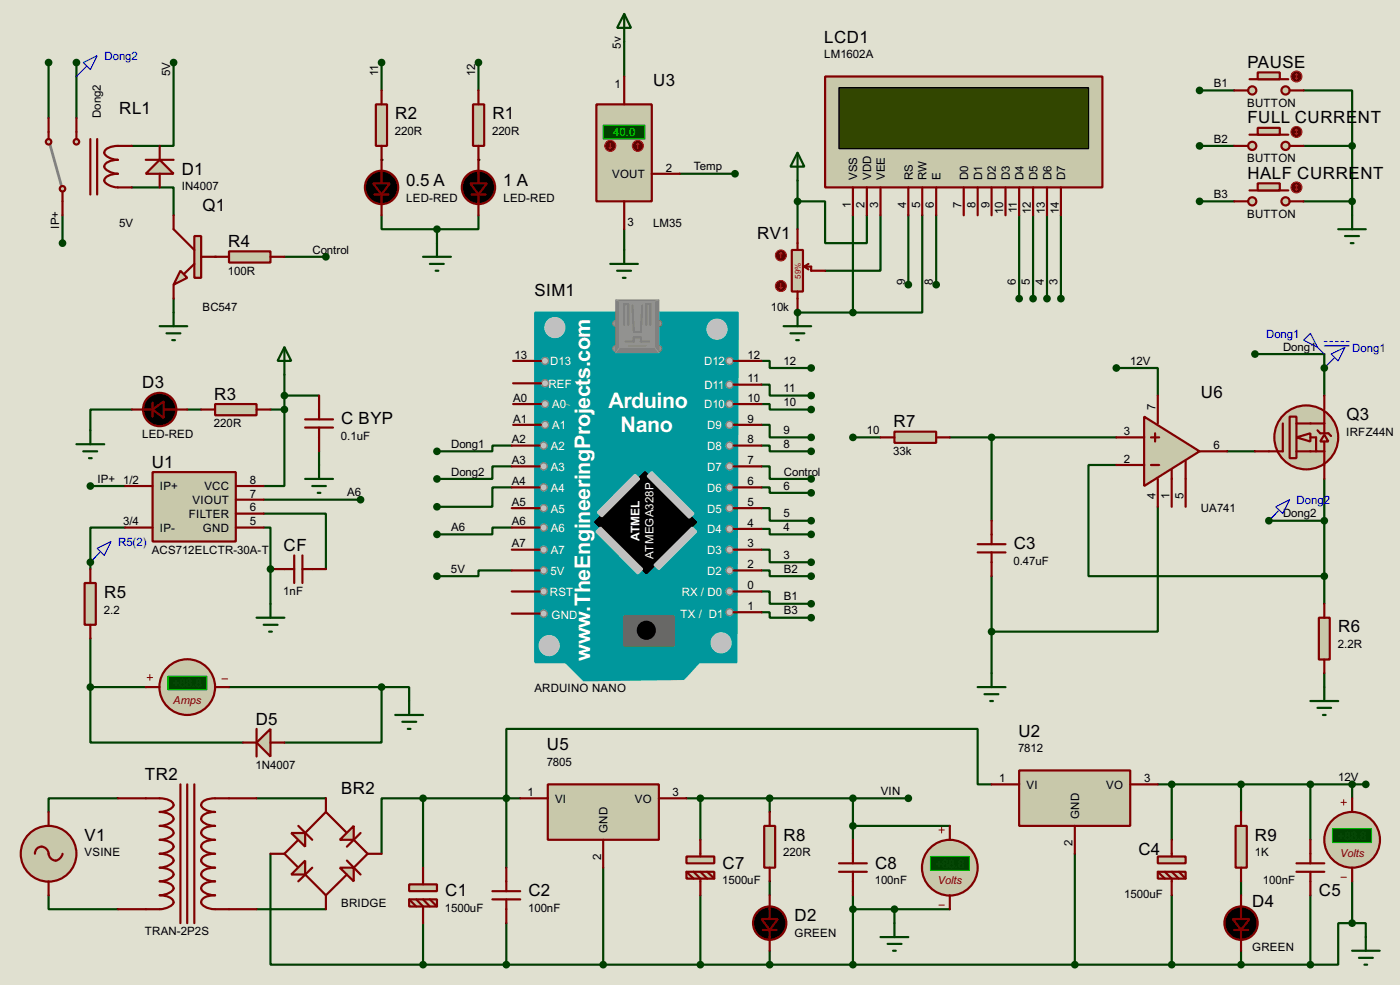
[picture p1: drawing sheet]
<svg xmlns="http://www.w3.org/2000/svg" width="256mm" height="180mm" viewBox="0 0 256 180" stroke-linecap="round" stroke-linejoin="round" font-family="sans-serif">
<path d="M0 0h256.5v180.3h-256.5z" fill="#e0e0d0"/>
<path d="M69.9 11.5v5.1" fill="none" stroke="#004000" stroke-width=".4"/>
<circle cx="69.9" cy="29.3" r=".2" fill="#004000"/>
<path d="M87.7 11.5v5.1" fill="none" stroke="#004000" stroke-width=".4"/>
<circle cx="87.7" cy="29.3" r=".2" fill="#004000"/>
<path d="M69.9 39.4v2.6h10.2M87.7 39.4v2.6h-7.6M191.8 39.4v15.3M194.4 39.4v15.3M219.8 36.9h6.3M219.8 26.7h6.3M238.8 36.9h8.9v2.5M80.1 42v2.5M21.6 146.1h-12.7v2.5M47 146.1h12.7M8.9 163.9v2.5h12.7M47 166.4h12.7" fill="none" stroke="#004000" stroke-width=".4"/>
<circle cx="39.4" cy="47" r=".2" fill="#004000"/>
<path d="M8.9 11.5v10.1M14 11.5v10.1M31.8 11.5v15.2h-7.6M24.2 34.3h7.6v5.1M31.8 54.7v2.5M52.1 47h7.6M156.3 80.1h5M232.5 95.3h10.1M242.6 123.2v2.6" fill="none" stroke="#004000" stroke-width=".4"/>
<circle cx="232.5" cy="95.3" r=".2" fill="#004000"/>
<path d="M219.8 16.6h6.3M238.8 16.6h8.9v10.1M11.5 39.4v5.1M238.8 26.7h8.9M247.7 26.7v10.2" fill="none" stroke="#004000" stroke-width=".4"/>
<circle cx="16.6" cy="102.9" r=".2" fill="#004000"/>
<path d="M22.9 96.6h-6.3v6.3" fill="none" stroke="#004000" stroke-width=".4"/>
<circle cx="16.6" cy="102.9" r=".2" fill="#004000"/>
<path d="M114.4 7.7v6.3M124.5 31.8h10.2M114.4 42v3.8M48.3 94h11.4v10.2M48.3 96.6h1.3v7.6M93.8 81.6h-3.6v1h-10.1M16.6 102.9v1.3M93.8 104.4h-6.1v1.1h-7.6" fill="none" stroke="#004000" stroke-width=".4"/>
<circle cx="49.6" cy="104.2" r=".2" fill="#004000"/>
<g fill="none" stroke="#004000" stroke-width=".4">
<path d="M52.1 68.6v3.8h6.4M139.5 70.4h1.5v2h7.6M139.5 74h1.5v1h7.6M139.5 77.8h1.5v2.3h7.6M139.5 66.1h1.5v1.3h7.6M204.5 67.4h7.6v5M229.9 64.8h12.7M16.6 89h6.3M48.3 91.5h17.8M58.5 82.6v2.5M93.8 96.6h-3.6v1.2h-10.1M93.8 85.4h-3.6v2.3h-10.1"/>
<path d="M93.8 89.2h-3.6v3.6h-10.1M139.5 81.6h1.5v1h7.6M139.5 85.4h1.5v2.3h7.6M139.5 89.2h1.5v1h7.6M139.5 93h1.5v2.3h7.6M139.5 96.8h1.5v1h7.6M174 80.1h30.5M181.7 80.1v15.2M204.5 85.1h-5.1v20.4h43.2M212.1 92.8v22.8h-30.4M224.8 82.6h5.1M242.6 87.7v22.8"/>
<path d="M49.6 104.2v6.3M139.5 100.6h1.5v2.3h7.6M139.5 104.4h1.5v1.1h7.6M139.5 108.3h1.5v2.2h7.6M139.5 112.1h1.5v1h7.6M181.7 105.5v17.7M49.6 156.3v20.3h27.9M77.5 146.1h-7.6v10.2M77.5 146.1h17.8M77.5 146.1v12.7M110.5 158.8v17.8M125.8 146.1h40.6"/>
<path d="M128.3 146.1v7.6M141 146.1v2.5M181.7 143.6h-2.6v-10.2h-86.3v25.4M196.9 156.3v20.3M212.1 143.6h28v10.1M214.7 143.6v10.1M227.4 143.6v5M77.5 169v7.6M92.8 169v7.6M128.3 163.9v12.7M141 161.3v2.6M141 174v2.6"/>
<path d="M156.3 163.9v12.7M214.7 163.9v12.7M227.4 161.3v2.6M227.4 174v2.6M240.1 163.9v12.7h-162.6"/>
</g>
<circle cx="242.6" cy="67.4" r=".2" fill="#004000"/>
<path d="M242.6 64.8v2.6" fill="none" stroke="#004000" stroke-width=".4"/>
<circle cx="242.6" cy="67.4" r=".2" fill="#004000"/>
<path d="M146.1 36.9h5.1v7.6h7.6v-5.1M146.1 33.1v8.9M161.3 39.4v10.2h-10.1M24.2 75h-7.6v3.8M34.3 75h2.6M49.6 75h2.5M52.1 75v14h-3.8M52.1 72.4v2.6M242.6 67.4v5" fill="none" stroke="#004000" stroke-width=".4"/>
<circle cx="146.1" cy="57.2" r=".2" fill="#004000"/>
<g fill="none" stroke="#004000" stroke-width=".4">
<path d="M156.3 39.4v17.8M166.4 39.4v12.7M169 39.4v17.8h-12.7M171.5 39.4v12.7M186.7 39.4v15.3M189.3 39.4v15.3M146.1 57.2h10.2M16.6 116.9v8.9M16.6 125.8v10.1h27.9M16.6 125.8h10.1M42 125.8h27.9M69.9 125.8h5.1v2.5"/>
<path d="M69.9 125.8v10.1h-17.8M156.3 146.1v7.6M156.3 151.2h17.7M240.1 143.6h10.1M247.7 143.6v2.5M156.3 166.4h17.7M163.9 166.4v2.6M247.7 169h-2.5v7.6h-5.1M247.7 169h2.5v2.5M247.7 161.3v7.7"/>
</g>
<g fill="#c8c8aa" stroke="#800000" stroke-width=".4">
<circle cx="235.5" cy="36.9" r=".75"/>
<circle cx="229.4" cy="36.9" r=".75"/>
</g>
<path d="M228.9 34.9h7.1" fill="none" stroke="#800000" stroke-width=".4"/>
<path d="M230.4 33.6h4.1v1.3h-4.1z" fill="#c8c8aa" stroke="#800000" stroke-width=".4"/>
<path d="M226.1 36.9h2.6M236.3 36.9h2.5" fill="none" stroke="#800000" stroke-width=".4"/>
<circle cx="237.5" cy="34.3" r="1" fill="#400000" stroke="#f00" stroke-width=".2"/>
<path d="M237.3 34.6l.2 .3M237.5 33.8v1.1M237.5 33.8l-.2 .3M237.5 33.8l.3 .3M237.8 34.6l-.3 .3" fill="none" stroke="#f00" stroke-width=".2"/>
<circle cx="69.9" cy="11.5" r=".5" fill="#004000" stroke="#004000" stroke-width=".4"/>
<path d="M68.9 19.1h2v7.6h-2z" fill="#c8c8aa" stroke="#800000" stroke-width=".4"/>
<path d="M69.9 16.6v2.5M68.6 35.6h2.6M69.9 26.7v6.9M69.9 35.6v3.8" fill="none" stroke="#800000" stroke-width=".4"/>
<g fill="#000" stroke="#800000" stroke-width=".4">
<path d="M68.4 33.6h3l-1.5 2z"/>
<circle cx="69.9" cy="34.3" r="3.1"/>
</g>
<path d="M247.7 39.4v2.6M245.2 42h5M246.4 43.2h2.6M247.5 44.5h.5" fill="none" stroke="#004000" stroke-width=".4"/>
<circle cx="87.6" cy="11.5" r=".5" fill="#004000" stroke="#004000" stroke-width=".4"/>
<path d="M86.7 19.1h2v7.6h-2z" fill="#c8c8aa" stroke="#800000" stroke-width=".4"/>
<path d="M87.7 16.6v2.5M86.4 35.6h2.6M87.7 26.7v6.9M87.7 35.6v3.8" fill="none" stroke="#800000" stroke-width=".4"/>
<g fill="#000" stroke="#800000" stroke-width=".4">
<path d="M86.2 33.6h3l-1.5 2z"/>
<circle cx="87.6" cy="34.3" r="3.1"/>
</g>
<path d="M77.5 47h5.1M78.8 48.3h2.5M79.8 49.6h.5M80.1 44.5v2.5" fill="none" stroke="#004000" stroke-width=".4"/>
<circle cx="80" cy="42" r=".5" fill="#004000" stroke="#004000" stroke-width=".4"/>
<g fill="#c8c8aa" stroke="#800000" stroke-width=".4">
<circle cx="235.5" cy="26.7" r=".75"/>
<circle cx="229.4" cy="26.7" r=".75"/>
</g>
<path d="M228.9 24.7h7.1" fill="none" stroke="#800000" stroke-width=".4"/>
<path d="M230.4 23.4h4.1v1.3h-4.1z" fill="#c8c8aa" stroke="#800000" stroke-width=".4"/>
<path d="M226.1 26.7h2.6M236.3 26.7h2.5" fill="none" stroke="#800000" stroke-width=".4"/>
<circle cx="237.5" cy="24.2" r="1" fill="#400000" stroke="#f00" stroke-width=".2"/>
<path d="M237.3 24.4l.2 .3M237.5 23.7v1M237.5 23.7l-.2 .2M237.5 23.7l.3 .2M237.8 24.4l-.3 .3" fill="none" stroke="#f00" stroke-width=".2"/>
<g fill="#004000" stroke="#004000" stroke-width=".4">
<circle cx="247.7" cy="36.9" r=".5"/>
<circle cx="219.7" cy="36.9" r=".5"/>
<circle cx="219.7" cy="26.7" r=".5"/>
</g>
<path d="M151.2 14h50.8v20.3h-50.8z" fill="#c8c8aa" stroke="#800000" stroke-width=".4"/>
<path d="M153.7 16.1h45.7v11.1h-45.7z" fill="#324600" stroke="#000" stroke-width=".25"/>
<g fill="none" stroke="#800000" stroke-width=".4">
<path d="M156.3 34.3v5.1M158.8 34.3v5.1M161.3 34.3v5.1M166.4 34.3v5.1M169 34.3v5.1M171.5 34.3v5.1M176.6 34.3v5.1M179.1 34.3v5.1M181.7 34.3v5.1M184.2 34.3v5.1M186.7 34.3v5.1M189.3 34.3v5.1"/>
<path d="M191.8 34.3v5.1M194.4 34.3v5.1M21.6 146.1h7.7a3.3 3.3 0 0 1 2.4 .9l.1 .4a2.75 2.75 0 0 1-2.5 1.2 2.37 2.37 0 0 1 2.5 1.3 2.75 2.75 0 0 1-2.5 1.3 3.2 3.2 0 0 1 2.4 .9l.1 .4a2.75 2.75 0 0 1-2.5 1.2 3.3 3.3 0 0 1 2.4 .9 .9 .9 0 0 1-.7 1.2l-1.1 .4-.6 .1a3.3 3.3 0 0 1 2.4 .8 .89 .89 0 0 1-.7 1.2l-1.1 .4-.6 .1a3.3 3.3 0 0 1 2.4 .9l.1 .4a2.75 2.75 0 0 1-2.5 1.2 2.37 2.37 0 0 1 2.5 1.3 2.75 2.75 0 0 1-2.5 1.3 3.2 3.2 0 0 1 2.4 .9l.1 .4a2.75 2.75 0 0 1-2.5 1.2h-7.7M33.1 143.6v25.4M34.3 143.6v25.4M35.6 143.6v25.4M47 146.1h-7.6a2.96 2.96 0 0 0-2.5 .9 .88 .88 0 0 0 .7 1.2l1.1 .3 .7 .1a2.92 2.92 0 0 0-2.5 .9 .88 .88 0 0 0 .7 1.2l1.1 .4 .7 .1a2.89 2.89 0 0 0-2.5 .9 .89 .89 0 0 0 .7 1.2l1.1 .3 .7 .1a2.96 2.96 0 0 0-2.5 .9 .92 .92 0 0 0 .7 1.2l1.1 .4 .7 .1a2.96 2.96 0 0 0-2.5 .8 .91 .91 0 0 0 .7 1.2l1.1 .4 .7 .1a2.96 2.96 0 0 0-2.5 .9 .88 .88 0 0 0 .7 1.2l1.1 .3 .7 .1a2.92 2.92 0 0 0-2.5 .9 .88 .88 0 0 0 .7 1.2l1.1 .4 .7 .1a2.89 2.89 0 0 0-2.5 .9 .89 .89 0 0 0 .7 1.2l1.1 .3 .7 .1h7.6"/>
</g>
<g fill="#004000" stroke="#004000" stroke-width=".4">
<circle cx="194.3" cy="54.7" r=".5"/>
<circle cx="191.8" cy="54.7" r=".5"/>
</g>
<path d="M143.6 59.7h5M146.1 57.2v2.5M144.8 61h2.6M145.9 62.3h.5" fill="none" stroke="#004000" stroke-width=".4"/>
<path d="M62.3 158.8h2.5v2.5z" fill="#c8c8aa" stroke="#800000" stroke-width=".4"/>
<path d="M54.7 151.2l2.5 2.5M54.7 153.7l-2.6 2.6 2.6 2.5M55.9 152.5l3.8-3.9 3.9 3.9M57.2 158.8l-2.5 2.5M63.6 157.5l2.5 2.6M64.8 153.7l2.6 2.6-2.6 2.5M66.1 152.5l-2.5 2.5M55.9 160.1l3.8 3.8 3.9-3.8" fill="none" stroke="#800000" stroke-width=".4"/>
<g fill="#c8c8aa" stroke="#800000" stroke-width=".4">
<path d="M64.8 151.2v2.5h-2.5z"/>
<path d="M53.4 152.5h2.5v2.5z"/>
<path d="M53.4 160.1l2.5-2.6v2.6z"/>
</g>
<path d="M49.6 156.3h2.5M59.7 146.1v2.5M67.4 156.3h2.5M59.7 163.9v2.5" fill="none" stroke="#800000" stroke-width=".4"/>
<path d="M100.4 143.6h20.3v10.1h-20.3z" fill="#c8c8aa" stroke="#800000" stroke-width=".4"/>
<path d="M95.3 146.1h5.1M110.5 153.7v5.1M120.7 146.1h5.1" fill="none" stroke="#800000" stroke-width=".4"/>
<g fill="#c8c8aa" stroke="#800000" stroke-width=".4">
<path d="M75 161.9h5.1v1.2h-5.1z"/>
<path d="M75 164.6h5.1v1.3h-5.1z"/>
</g>
<path d="M77.5 158.8v3.1M92.8 158.8v4.3M75 164.6l1.3 1.3M76.3 164.6l1.2 1.3v3.1M77.5 164.6l1.3 1.3M78.8 164.6l1.3 1.3M90.2 164.6h5.1M90.2 163.1h5.1M92.8 164.6v4.4" fill="none" stroke="#800000" stroke-width=".4"/>
<g fill="#c8c8aa" stroke="#800000" stroke-width=".4">
<path d="M125.8 156.8h5.1v1.2h-5.1z"/>
<path d="M125.8 159.6h5.1v1.2h-5.1z"/>
</g>
<path d="M125.8 159.6l1.3 1.2M127.1 159.6l1.2 1.2v3.1M128.3 153.7v3.1M128.3 159.6l1.3 1.2M129.6 159.6l1.3 1.2M153.7 159.6h5.1M153.7 158h5.1M156.3 153.7v4.3M156.3 159.6v4.3" fill="none" stroke="#800000" stroke-width=".4"/>
<circle cx="8.9" cy="156.3" r="5.1" fill="#c8c8aa" stroke="#800000" stroke-width=".4"/>
<path d="M6.4 156.3a1.25 1.25 0 0 1 1.3-1.3 1.25 1.25 0 0 1 1.2 1.3 1.28 1.28 0 0 0 1.3 1.2 1.28 1.28 0 0 0 1.3-1.2M8.9 148.6v2.6M8.9 161.3v2.6" fill="none" stroke="#800000" stroke-width=".4"/>
<path d="M29.3 59.7h5M31.8 57.2v2.5M30.5 61h2.6M31.6 62.3h.5" fill="none" stroke="#004000" stroke-width=".4"/>
<path d="M42 46h7.6v2.1h-7.6z" fill="#c8c8aa" stroke="#800000" stroke-width=".4"/>
<path d="M39.4 47h2.6M49.6 47h2.5" fill="none" stroke="#800000" stroke-width=".4"/>
<path d="M33.1 49.6l1.2 1.3-2.5 1.2z" fill="#c8c8aa" stroke="#800000" stroke-width=".4"/>
<path d="M35.6 43.2h1.3v7.7h-1.3z" fill="#c8c8aa" stroke="#800000" stroke-width=".4"/>
<path d="M31.8 39.4v2.6l3.8 3.8M31.8 52.1v2.6M35.6 48.3l-1.8 1.8M36.9 47h2.5" fill="none" stroke="#800000" stroke-width=".4"/>
<circle cx="59.7" cy="47" r=".5" fill="#004000" stroke="#004000" stroke-width=".4"/>
<path d="M9.2 26.5l2 7.3" fill="none" stroke="#808080" stroke-width=".5"/>
<g fill="#c8c8aa" stroke="#800000" stroke-width=".4">
<circle cx="11.4" cy="34.6" r=".5"/>
<circle cx="8.9" cy="26" r=".5"/>
</g>
<path d="M8.9 24.2v1.3" fill="none" stroke="#800000" stroke-width=".4"/>
<circle cx="14" cy="26" r=".5" fill="#c8c8aa" stroke="#800000" stroke-width=".4"/>
<path d="M8.9 21.6v2.6M11.5 35.1v4.3M14 21.6v3.9M16.6 25.5v10.1M17.8 25.5v10.1M24.2 26.7a8.4 8.4 0 0 0-4.3 .3 .89 .89 0 0 0-.8 .9 .89 .89 0 0 0 .8 .9l1.1 .4 .6 .1a2.27 2.27 0 0 0-2.5 1.2 2.66 2.66 0 0 0 2.5 1.3 2.27 2.27 0 0 0-2.5 1.3 2.65 2.65 0 0 0 2.5 1.2h2.6" fill="none" stroke="#800000" stroke-width=".4"/>
<g fill="#004000" stroke="#004000" stroke-width=".4">
<circle cx="31.8" cy="11.5" r=".5"/>
<circle cx="8.9" cy="11.5" r=".5"/>
<circle cx="14" cy="11.5" r=".5"/>
</g>
<path d="M15.3 11.5l2.5-1.3-1.2 2.6zM15.8 12.2l-1.8 1.8" fill="none" stroke="#0000c0" stroke-width=".2"/>
<path d="M163.9 79h7.6v2.1h-7.6z" fill="#c8c8aa" stroke="#800000" stroke-width=".4"/>
<path d="M161.3 80.1h2.6M171.5 80.1h2.5M179.1 99.6h5.1M181.7 95.3v4.3M179.1 101.1h5.1M181.7 101.1v4.4" fill="none" stroke="#800000" stroke-width=".4"/>
<path d="M179.1 125.8h5.1M180.4 127.1h2.5M181.4 128.3h.5M181.7 123.2v2.6" fill="none" stroke="#004000" stroke-width=".4"/>
<circle cx="156.2" cy="80.1" r=".5" fill="#004000" stroke="#004000" stroke-width=".4"/>
<path d="M241.6 113.1h2v7.6h-2z" fill="#c8c8aa" stroke="#800000" stroke-width=".4"/>
<path d="M242.6 110.5v2.6M242.6 120.7v2.5" fill="none" stroke="#800000" stroke-width=".4"/>
<path d="M240.1 128.3h5.1M241.4 129.6h2.5M242.4 130.9h.5M242.6 125.8v2.5M161.3 171.5h5.1M162.6 172.8h2.6M163.6 174h.5M163.9 169v2.5" fill="none" stroke="#004000" stroke-width=".4"/>
<g fill="#004000" stroke="#004000" stroke-width=".4">
<circle cx="242.6" cy="95.3" r=".5"/>
<circle cx="232.4" cy="95.3" r=".5"/>
</g>
<path d="M233.7 92.8l2.6-1.3-1.3 2.5zM234.2 93.5l-1.7 1.8" fill="none" stroke="#0000c0" stroke-width=".2"/>
<g fill="#c8c8aa" stroke="#800000" stroke-width=".4">
<circle cx="235.5" cy="16.6" r=".75"/>
<circle cx="229.4" cy="16.6" r=".75"/>
</g>
<path d="M228.9 14.5h7.1" fill="none" stroke="#800000" stroke-width=".4"/>
<path d="M230.4 13.3h4.1v1.2h-4.1z" fill="#c8c8aa" stroke="#800000" stroke-width=".4"/>
<path d="M226.1 16.6h2.6M236.3 16.6h2.5" fill="none" stroke="#800000" stroke-width=".4"/>
<circle cx="237.5" cy="14" r="1" fill="#400000" stroke="#f00" stroke-width=".2"/>
<path d="M237.3 14.3l.2 .2M237.5 13.5v1M237.5 13.5l-.2 .3M237.5 13.5l.3 .3M237.8 14.3l-.3 .2" fill="none" stroke="#f00" stroke-width=".2"/>
<g fill="#004000" stroke="#004000" stroke-width=".4">
<circle cx="247.7" cy="26.7" r=".5"/>
<circle cx="219.7" cy="16.6" r=".5"/>
<circle cx="11.4" cy="44.5" r=".5"/>
</g>
<path d="M28 86.4h15.2v12.7h-15.2z" fill="#c8c8aa" stroke="#800000" stroke-width=".4"/>
<path d="M22.9 89h5.1M22.9 96.6h5.1M43.2 89h5.1M43.2 96.6h5.1M43.2 91.5h5.1M43.2 94h5.1" fill="none" stroke="#800000" stroke-width=".4"/>
<path d="M52.1 63.6l1.3 2.5h-2.5zM52.1 63.6v5" fill="none" stroke="#004000" stroke-width=".4"/>
<path d="M17.8 100.4l2.6-1.3-1.3 2.6zM18.3 101.1l-1.7 1.8" fill="none" stroke="#0000c0" stroke-width=".2"/>
<circle cx="16.5" cy="102.9" r=".5" fill="#004000" stroke="#004000" stroke-width=".4"/>
<path d="M15.5 106.7h2.1v7.7h-2.1z" fill="#c8c8aa" stroke="#800000" stroke-width=".4"/>
<path d="M16.6 104.2v2.5M16.6 114.4v2.5" fill="none" stroke="#800000" stroke-width=".4"/>
<circle cx="34.3" cy="125.8" r="5.1" fill="#c8c8aa" stroke="#800000" stroke-width=".4"/>
<path d="M27 124h1M27.5 123.5v1M40.7 124.3h1" fill="none" stroke="#800000" stroke-width=".18"/>
<path d="M30.8 123.8h7.1v2.5h-7.1z" fill="#004000" stroke="#0f0" stroke-width=".2"/>
<path d="M26.7 125.8h2.6M39.4 125.8h2.6" fill="none" stroke="#800000" stroke-width=".4"/>
<path d="M98.1 57.2h37.1l-.3 64h-6.8l-2.8 3.1-18.3 .2-3.3-3.3h-5.6z" fill-rule="evenodd" fill="#00979c" stroke="#00979c" stroke-width=".4"/>
<g fill="#000" stroke="#000" stroke-width=".4">
<path d="M109 95.6l9.2-9.2 9.4 9.2-9.2 9.4z" fill-rule="evenodd"/>
<circle cx="118.4" cy="115.4" r="1.55"/>
</g>
<g fill="#c0c0c0" stroke="#c0c0c0" stroke-width=".4">
<path d="M109.5 93.8l6.9-6.9 .7 .8-6.8 6.8z" fill-rule="evenodd"/>
<path d="M119.9 103.4l6.9-6.8 .8 .7-6.9 6.9z" fill-rule="evenodd"/>
<path d="M118.7 87.2l.7-.8 7.7 7.6-.8 .8z" fill-rule="evenodd"/>
<path d="M109.3 97.3l.7-.7 7.7 7.6-.8 .8z" fill-rule="evenodd"/>
</g>
<path d="M114.4 112.8h9.1v5.4h-9.1z" fill="#686767" stroke="#686767" stroke-width=".4"/>
<path d="M103.7 74l.7 .2" fill="none" stroke="#939393" stroke-width=".18"/>
<circle cx="100.6" cy="118.2" r="1.85" fill="#c0c0c0" stroke="#c0c0c0" stroke-width=".18"/>
<g fill="#c0c0c0" stroke="#808080" stroke-width=".25">
<circle cx="133.6" cy="70.4" r=".65"/>
<circle cx="133.6" cy="66.1" r=".65"/>
<circle cx="133.6" cy="74" r=".65"/>
<circle cx="133.6" cy="77.8" r=".65"/>
<circle cx="133.6" cy="85.4" r=".65"/>
<circle cx="133.6" cy="81.6" r=".65"/>
<circle cx="133.6" cy="89.2" r=".65"/>
<circle cx="133.6" cy="93" r=".65"/>
<circle cx="133.6" cy="100.6" r=".65"/>
<circle cx="133.6" cy="96.8" r=".65"/>
<circle cx="133.6" cy="104.4" r=".65"/>
<circle cx="133.6" cy="108.3" r=".65"/>
<circle cx="133.6" cy="112.1" r=".65"/>
<circle cx="99.8" cy="66.1" r=".65"/>
<circle cx="99.8" cy="70.2" r=".65"/>
<circle cx="99.8" cy="74" r=".65"/>
<circle cx="99.6" cy="81.6" r=".65"/>
<circle cx="99.8" cy="77.8" r=".65"/>
<circle cx="99.6" cy="85.4" r=".65"/>
<circle cx="99.6" cy="89.2" r=".65"/>
<circle cx="99.6" cy="96.6" r=".65"/>
<circle cx="99.6" cy="93" r=".65"/>
<circle cx="99.6" cy="100.6" r=".65"/>
<circle cx="99.6" cy="104.4" r=".65"/>
<circle cx="99.6" cy="112.3" r=".65"/>
<circle cx="99.6" cy="108.3" r=".65"/>
</g>
<circle cx="132.1" cy="117.7" r="1.85" fill="#c0c0c0" stroke="#c0c0c0" stroke-width=".18"/>
<g fill="#939393" stroke="#757575" stroke-width=".18">
<circle cx="120.7" cy="59.2" r=".55"/>
<circle cx="120.7" cy="63.8" r=".55"/>
</g>
<g fill="#939393" stroke="#808080" stroke-width=".18">
<circle cx="112.8" cy="59.2" r=".55"/>
<circle cx="112.8" cy="63.8" r=".55"/>
</g>
<path d="M112.8 54.9h7.9v9.7h-7.9z" fill="#808080" stroke="#808080" stroke-width=".18"/>
<path d="M113.6 55.2h6.3v8.4h-6.3z" fill="#939393" stroke="#939393" stroke-width=".18"/>
<path d="M112.8 54.9l.8 .3M120.7 54.9l-.8 .3M113.6 63.6l-.8 1M119.9 63.6l.8 1" fill="none" stroke="#939393" stroke-width=".18"/>
<path d="M114.4 59.5v-3.8h.7v3.8M115.9 55.9l.2 4.6M117.7 55.9l-.3 4.9h-1.3M118.4 59.5v-3.8h.8v3.8M114.6 62.5h1.5v-.7h1.3v.7h1.5" fill="none" stroke="#808080" stroke-width=".4"/>
<path d="M115.1 63.3h3.3" fill="none" stroke="#808080" stroke-width=".2"/>
<g fill="#c0c0c0" stroke="#c0c0c0" stroke-width=".18">
<circle cx="131.3" cy="60.3" r="1.85"/>
<circle cx="101.6" cy="60" r="1.85"/>
</g>
<g fill="none" stroke="#800000" stroke-width=".4">
<path d="M94 77.8h5.1M94 74h5.1M94 66.1h5.1M94 70.2h5.1M134.4 77.8h5.1M134.4 74h5.1M134.4 70.4h5.1M134.4 66.1h5.1M93.8 93h5.1M93.8 89.2h5.1M93.8 85.4h5.1M93.8 81.6h5.1"/>
<path d="M93.8 96.6h5.1M134.4 96.8h5.1M134.4 93h5.1M134.4 89.2h5.1M134.4 85.4h5.1M134.4 81.6h5.1M93.8 108.3h5.1M93.8 104.4h5.1M93.8 100.6h5.1M93.8 112.3h5.1M134.4 108.3h5.1M134.4 112.1h5.1"/>
<path d="M134.4 104.4h5.1M134.4 100.6h5.1"/>
</g>
<g fill="#004000" stroke="#004000" stroke-width=".4">
<circle cx="80" cy="82.6" r=".5"/>
<circle cx="80" cy="105.5" r=".5"/>
</g>
<path d="M109.3 19.1h10.1v17.8h-10.1z" fill="#c8c8aa" stroke="#800000" stroke-width=".4"/>
<path d="M110.5 22.9h7.7v2.6h-7.7z" fill="#004000" stroke="#0f0" stroke-width=".2"/>
<path d="M114.4 14v5.1M114.4 36.9v5.1M119.4 31.8h5.1" fill="none" stroke="#800000" stroke-width=".4"/>
<circle cx="116.8" cy="26.7" r="1" fill="#400000" stroke="#f00" stroke-width=".2"/>
<path d="M116.9 26.2l-.3 .3M116.9 26.2l.2 .3M116.9 26.2v1" fill="none" stroke="#f00" stroke-width=".2"/>
<circle cx="111.8" cy="26.7" r="1" fill="#400000" stroke="#f00" stroke-width=".2"/>
<path d="M111.6 27l.2 .2M111.8 26.2v1M112.1 27l-.3 .2" fill="none" stroke="#f00" stroke-width=".2"/>
<g fill="none" stroke="#004000" stroke-width=".4">
<path d="M114.4 2.6l1.2 2.5h-2.5zM114.4 2.6v5.1M111.8 48.3h5.1M113.1 49.6h2.5M114.1 50.9h.5M114.4 45.8v2.5M16.6 78.8v2.5M14 81.3h5.1M15.3 82.6h2.5M16.3 83.9h.5M55.9 87.7h5.1M57.2 89h2.5"/>
<path d="M58.2 90.2h.5M58.5 85.1v2.6M47 113.1h5.1M48.3 114.4h2.6M49.3 115.6h.5M49.6 110.5v2.6"/>
</g>
<g fill="#004000" stroke="#004000" stroke-width=".4">
<circle cx="134.6" cy="31.8" r=".5"/>
<circle cx="49.5" cy="104.2" r=".5"/>
<circle cx="52.1" cy="72.4" r=".5"/>
<circle cx="66" cy="91.5" r=".5"/>
<circle cx="16.5" cy="89" r=".5"/>
</g>
<path d="M55.9 76.8h5.1M55.9 78.3h5.1M58.5 72.4v4.4M58.5 78.3v4.3M49.6 104.2h4.3M53.9 101.7v5M55.4 101.7v5M55.4 104.2h4.3" fill="none" stroke="#800000" stroke-width=".4"/>
<path d="M29.3 29.3l2.5 2.5h-5.1z" fill="#c8c8aa" stroke="#800000" stroke-width=".4"/>
<path d="M26.7 29.3h5.1M29.3 26.7v2.6M29.3 31.8v2.5M139.8 170.2h2.5M141 163.9v4.3M141 170.2v3.8" fill="none" stroke="#800000" stroke-width=".4"/>
<g fill="#000" stroke="#800000" stroke-width=".4">
<path d="M139.5 168.2h3l-1.5 2z"/>
<circle cx="141" cy="169" r="3.1"/>
</g>
<path d="M140 151.2h2v7.6h-2z" fill="#c8c8aa" stroke="#800000" stroke-width=".4"/>
<path d="M141 148.6v2.6M141 158.8v2.5" fill="none" stroke="#800000" stroke-width=".4"/>
<g fill="#004000" stroke="#004000" stroke-width=".4">
<circle cx="80" cy="97.8" r=".5"/>
<circle cx="80" cy="87.7" r=".5"/>
<circle cx="80" cy="92.8" r=".5"/>
<circle cx="148.6" cy="72.4" r=".5"/>
<circle cx="148.6" cy="75" r=".5"/>
<circle cx="148.6" cy="80.1" r=".5"/>
<circle cx="148.6" cy="82.6" r=".5"/>
<circle cx="148.6" cy="87.7" r=".5"/>
<circle cx="148.6" cy="90.2" r=".5"/>
<circle cx="148.6" cy="95.3" r=".5"/>
<circle cx="148.6" cy="97.8" r=".5"/>
<circle cx="148.6" cy="102.9" r=".5"/>
<circle cx="148.6" cy="105.5" r=".5"/>
<circle cx="148.6" cy="110.5" r=".5"/>
<circle cx="148.6" cy="113.1" r=".5"/>
<circle cx="148.6" cy="67.4" r=".5"/>
</g>
<path d="M209.6 76.3l10.2 6.3-10.2 6.4z" fill="#c8c8aa" stroke="#800000" stroke-width=".4"/>
<path d="M211.6 79.3v1.5M212.1 72.4v5.1M204.5 85.1h5.1M204.5 80.1h5.1M210.9 85.1h1.5M210.9 80.1h1.5M212.1 87.7v5.1M214.7 85.9v6.9M217.2 84.4v8.4M219.8 82.6h5" fill="none" stroke="#800000" stroke-width=".4"/>
<g fill="#004000" stroke="#004000" stroke-width=".4">
<circle cx="181.6" cy="80.1" r=".5"/>
<circle cx="181.6" cy="115.6" r=".5"/>
<circle cx="242.6" cy="105.5" r=".5"/>
</g>
<path d="M186.7 141h20.4v10.2h-20.4z" fill="#c8c8aa" stroke="#800000" stroke-width=".4"/>
<path d="M181.7 143.6h5M196.9 151.2v5.1M207.1 143.6h5" fill="none" stroke="#800000" stroke-width=".4"/>
<g fill="#c8c8aa" stroke="#800000" stroke-width=".4">
<path d="M212.1 156.8h5.1v1.2h-5.1z"/>
<path d="M212.1 159.6h5.1v1.2h-5.1z"/>
</g>
<path d="M212.1 159.6l1.3 1.2M213.4 159.6l1.3 1.2v3.1M214.7 153.7v3.1M214.7 159.6l1.3 1.2M216 159.6l1.2 1.2M237.5 159.6h5.1M237.5 158h5.1M240.1 153.7v4.3M240.1 159.6v4.3M226.1 170.2h2.6M227.4 163.9v4.3M227.4 170.2v3.8" fill="none" stroke="#800000" stroke-width=".4"/>
<g fill="#000" stroke="#800000" stroke-width=".4">
<path d="M225.9 168.2h3l-1.5 2z"/>
<circle cx="227.3" cy="169" r="3.1"/>
</g>
<path d="M226.4 151.2h2v7.6h-2z" fill="#c8c8aa" stroke="#800000" stroke-width=".4"/>
<path d="M227.4 148.6v2.6M227.4 158.8v2.5" fill="none" stroke="#800000" stroke-width=".4"/>
<g fill="#004000" stroke="#004000" stroke-width=".4">
<circle cx="92.7" cy="146.1" r=".5"/>
<circle cx="77.5" cy="146.1" r=".5"/>
<circle cx="128.3" cy="146.1" r=".5"/>
<circle cx="141" cy="146.1" r=".5"/>
<circle cx="156.2" cy="146.1" r=".5"/>
<circle cx="166.4" cy="146.1" r=".5"/>
<circle cx="214.6" cy="143.6" r=".5"/>
<circle cx="227.3" cy="143.6" r=".5"/>
<circle cx="240" cy="143.6" r=".5"/>
<circle cx="250.2" cy="143.6" r=".5"/>
<circle cx="204.5" cy="67.4" r=".5"/>
<circle cx="77.5" cy="176.6" r=".5"/>
<circle cx="92.7" cy="176.6" r=".5"/>
<circle cx="110.5" cy="176.6" r=".5"/>
<circle cx="128.3" cy="176.6" r=".5"/>
<circle cx="141" cy="176.6" r=".5"/>
<circle cx="156.2" cy="176.6" r=".5"/>
<circle cx="156.2" cy="166.4" r=".5"/>
<circle cx="196.9" cy="176.6" r=".5"/>
<circle cx="214.6" cy="176.6" r=".5"/>
<circle cx="227.3" cy="176.6" r=".5"/>
<circle cx="240" cy="176.6" r=".5"/>
</g>
<path d="M72.4 130.9h5.1M73.7 132.1h2.6M74.7 133.4h.5M75 128.3v2.6M247.7 174h5.1M249 175.3h2.5M250 176.6h.5M250.2 171.5v2.5" fill="none" stroke="#004000" stroke-width=".4"/>
<g fill="#c8c8aa" stroke="#800000" stroke-width=".4">
<path d="M237.5 80.1l2.6-.8v1.5z"/>
<circle cx="239.3" cy="80.1" r="5.9"/>
</g>
<path d="M236.3 76.3h1.2v7.6h-1.2z" fill="#c8c8aa" stroke="#800000" stroke-width=".4"/>
<path d="M235 77.5v5.1h-2.5M237.5 77.5h5.1M237.5 82.6h5.1M240.1 80.1h1v2.5" fill="none" stroke="#800000" stroke-width=".4"/>
<path d="M242.6 79.6l.8 1.2h-1.5z" fill="#c8c8aa" stroke="#800000" stroke-width=".4"/>
<path d="M241.4 78.8l.5 .5h1.5l.5 .5M242.6 72.4v2.6M242.6 75.2v4.1M229.9 82.6h2.6M242.6 80.8v6.9" fill="none" stroke="#800000" stroke-width=".4"/>
<g fill="#004000" stroke="#004000" stroke-width=".4">
<circle cx="229.9" cy="64.8" r=".5"/>
<circle cx="242.6" cy="67.4" r=".5"/>
</g>
<path d="M238.8 62.3l1.3-1.3 1.3 2.6zM241.4 63.6l1.2 1.2M242.6 62.5h.5M242.6 63.3h4.6M243.6 62.5h.5M243.9 64.8l2.5-1.2-1.2 2.5zM244.4 65.6l-1.8 1.8M244.7 62.5h.5M245.7 62.5h.5M246.7 62.5h.5" fill="none" stroke="#0000c0" stroke-width=".2"/>
<path d="M39.4 74h7.6v2h-7.6z" fill="#c8c8aa" stroke="#800000" stroke-width=".4"/>
<path d="M24.2 75h3.8M28 73.7v2.6M30 75h4.3M36.9 75h2.5M47 75h2.6" fill="none" stroke="#800000" stroke-width=".4"/>
<circle cx="52.1" cy="75" r=".5" fill="#004000" stroke="#004000" stroke-width=".4"/>
<g fill="#000" stroke="#800000" stroke-width=".4">
<path d="M28 75l2-1.5v3z"/>
<circle cx="29.2" cy="75" r="3.1"/>
</g>
<path d="M146.1 28l1.3 2.5h-2.6zM146.1 28v5.1" fill="none" stroke="#004000" stroke-width=".4"/>
<path d="M145.1 45.8h2v7.6h-2z" fill="#c8c8aa" stroke="#800000" stroke-width=".4"/>
<path d="M146.1 42v3.8M146.1 53.4v3.8M147.4 48.8l.7 .5M147.4 48.8h1.2v.8h2.6M148.1 48.3l-.7 .5" fill="none" stroke="#800000" stroke-width=".4"/>
<circle cx="143" cy="46.8" r="1" fill="#400000" stroke="#f00" stroke-width=".2"/>
<path d="M143.1 46.3l-.3 .2M143.1 46.3l.2 .2M143.1 46.3v1" fill="none" stroke="#f00" stroke-width=".2"/>
<circle cx="143" cy="52.4" r="1" fill="#400000" stroke="#f00" stroke-width=".2"/>
<path d="M142.8 52.6l.3 .3M143.1 51.9v1M143.3 52.6l-.2 .3" fill="none" stroke="#f00" stroke-width=".2"/>
<g fill="#004000" stroke="#004000" stroke-width=".4">
<circle cx="146.1" cy="36.9" r=".5"/>
<circle cx="146.1" cy="57.2" r=".5"/>
<circle cx="156.2" cy="57.2" r=".5"/>
</g>
<circle cx="174" cy="158.8" r="5.1" fill="#c8c8aa" stroke="#800000" stroke-width=".4"/>
<path d="M172 151.9h1M172.5 151.4v1.1M172 165.7h1" fill="none" stroke="#800000" stroke-width=".18"/>
<path d="M170.5 156.8h7.1v2.5h-7.1z" fill="#004000" stroke="#0f0" stroke-width=".2"/>
<path d="M174 151.2v2.5M174 163.9v2.5" fill="none" stroke="#800000" stroke-width=".4"/>
<circle cx="247.7" cy="153.7" r="5.1" fill="#c8c8aa" stroke="#800000" stroke-width=".4"/>
<path d="M245.7 146.9h1M246.2 146.4v1M245.7 160.6h1" fill="none" stroke="#800000" stroke-width=".18"/>
<path d="M244.1 151.7h7.2v2.5h-7.2z" fill="#004000" stroke="#0f0" stroke-width=".2"/>
<path d="M247.7 146.1v2.5M247.7 158.8v2.5" fill="none" stroke="#800000" stroke-width=".4"/>
<g fill="#004000" stroke="#004000" stroke-width=".4">
<circle cx="247.7" cy="169" r=".5"/>
<circle cx="247.7" cy="143.6" r=".5"/>
<circle cx="156.2" cy="151.2" r=".5"/>
<circle cx="163.8" cy="166.4" r=".5"/>
</g>
<path d="M47 135.9l2.6-2.5v5.1z" fill="#c8c8aa" stroke="#800000" stroke-width=".4"/>
<path d="M44.5 135.9h2.5M47 133.4v5.1M49.6 135.9h2.5" fill="none" stroke="#800000" stroke-width=".4"/>
<g fill="#004000" stroke="#004000" stroke-width=".4">
<circle cx="69.9" cy="125.8" r=".5"/>
<circle cx="16.5" cy="125.8" r=".5"/>
<circle cx="189.2" cy="54.7" r=".5"/>
<circle cx="186.7" cy="54.7" r=".5"/>
<circle cx="171.5" cy="52.1" r=".5"/>
<circle cx="166.4" cy="52.1" r=".5"/>
</g>
<g font-size="4.4" fill="#fff">
<text x="111.5" y="74.6">Arduino</text>
<text x="113.7" y="79.2">Nano</text>
<text x="108.1" y="112.1" transform="rotate(-90 108.1 112.1)">.TheEngineeringProjects.com</text>
<text x="108.1" y="120.9" transform="rotate(-90 108.1 120.9)">w</text>
</g>
<g font-size="3.5">
<text x="151" y="7.8">LCD1</text>
<text x="119.7" y="15.7">U3</text>
<text x="228.5" y="12.5">PAUSE</text>
<text x="21.9" y="20.8">RL1</text>
<text x="72.4" y="21.8">R2</text>
<text x="90.2" y="21.8">R1</text>
<text x="228.5" y="22.6">FULL CURRE</text>
<text x="248.8" y="22.6">NT</text>
<text x="33.3" y="31.9">D1</text>
<text x="74.4" y="34">0.5 A</text>
<text x="92.2" y="34">1 A</text>
<text x="228.5" y="32.8">HALF CURRENT</text>
<text x="37.1" y="38.6">Q1</text>
<text x="41.8" y="45.2">R4</text>
<text x="138.7" y="43.7">RV1</text>
<text x="97.9" y="54.3">SIM1</text>
<text x="26.1" y="71.1">D3</text>
<text x="39.3" y="73.2">R3</text>
<text x="62.5" y="77.6">C BYP</text>
<text x="220" y="72.9">U6</text>
<text x="246.7" y="76.9">Q3</text>
<text x="163.7" y="78.2">R7</text>
<text x="27.8" y="85.6">U1</text>
<text x="52" y="100.9">CF</text>
<text x="185.7" y="100.5">C3</text>
<text x="19.1" y="109.4">R5</text>
<text x="245.2" y="115.8">R6</text>
<text x="46.9" y="132.6">D5</text>
<text x="100.2" y="137.4">U5</text>
<text x="186.6" y="134.8">U2</text>
<text x="26.6" y="142.8">TR2</text>
<text x="62.5" y="145.3">BR2</text>
<text x="15.5" y="153.9">V1</text>
<text x="143.6" y="153.9">R8</text>
<text x="229.9" y="153.9">R9</text>
<text x="132.4" y="159">C7</text>
<text x="160.3" y="159">C8</text>
<text x="208.6" y="156.4">C4</text>
<text x="81.6" y="164">C1</text>
<text x="96.8" y="164">C2</text>
<text x="229.4" y="166.1">D4</text>
<text x="241.6" y="164">C5</text>
<text x="145.6" y="168.6">D2</text>
</g>
<text font-size="2.5" fill="#fff" x="117.2" y="99" transform="rotate(-90 117.2 99)">ATMEL</text>
<g font-size="2.4" fill="#0000c0">
<text x="19.1" y="11">Dong2</text>
<text x="231.9" y="61.8">Dong1</text>
<text x="247.7" y="64.4">Dong1</text>
<text x="237.5" y="92.3">Dong2</text>
<text x="21.6" y="99.9">R5(2)</text>
</g>
<g font-size="2.4">
<text x="113.8" y="8.9" transform="rotate(-90 113.8 8.9)">5v</text>
<text x="151" y="10.7">LM1602A</text>
<text x="31.2" y="14" transform="rotate(-90 31.2 14)">5V</text>
<text x="69.3" y="14" transform="rotate(-90 69.3 14)">11</text>
<text x="87.1" y="14" transform="rotate(-90 87.1 14)">12</text>
<text x="112.6" y="16.2">1</text>
<text x="222.3" y="15.9">B1</text>
<text x="18.5" y="21.6" transform="rotate(-90 18.5 21.6)">Dong2</text>
<text x="228.5" y="19.5">BUTTON</text>
<text x="72.4" y="24.7">220R</text>
<text x="90.2" y="24.7">220R</text>
<text x="222.3" y="26.1">B2</text>
<text x="228.5" y="29.6">BUTTON</text>
<text x="33.3" y="34.9">IN4007</text>
<text x="112.1" y="32.6">VOUT</text>
<text x="122" y="31.4">2</text>
<text x="127.1" y="31.2">Temp</text>
<text x="157.1" y="33" transform="rotate(-90 157.1 33)">VSS</text>
<text x="159.6" y="33" transform="rotate(-90 159.6 33)">VDD</text>
<text x="162.1" y="33" transform="rotate(-90 162.1 33)">VEE</text>
<text x="167.2" y="33" transform="rotate(-90 167.2 33)">RS</text>
<text x="169.8" y="33" transform="rotate(-90 169.8 33)">RW</text>
<text x="172.3" y="33" transform="rotate(-90 172.3 33)">E</text>
<text x="177.4" y="33" transform="rotate(-90 177.4 33)">D0</text>
<text x="179.9" y="33" transform="rotate(-90 179.9 33)">D1</text>
<text x="182.5" y="33" transform="rotate(-90 182.5 33)">D2</text>
<text x="185" y="33" transform="rotate(-90 185 33)">D3</text>
<text x="187.5" y="33" transform="rotate(-90 187.5 33)">D4</text>
<text x="190.1" y="33" transform="rotate(-90 190.1 33)">D5</text>
<text x="192.6" y="33" transform="rotate(-90 192.6 33)">D6</text>
<text x="195.2" y="33" transform="rotate(-90 195.2 33)">D7</text>
<text x="10.8" y="41.9" transform="rotate(-90 10.8 41.9)">IP+</text>
<text x="21.8" y="41.6">5V</text>
<text x="74.4" y="36.9">LED-RED</text>
<text x="92.2" y="36.9">LED-RED</text>
<text x="115" y="41.4">3</text>
<text x="119.6" y="41.6">LM35</text>
<text x="155.9" y="38" transform="rotate(-90 155.9 38)">1</text>
<text x="158.4" y="38" transform="rotate(-90 158.4 38)">2</text>
<text x="160.9" y="38" transform="rotate(-90 160.9 38)">3</text>
<text x="166" y="38" transform="rotate(-90 166 38)">4</text>
<text x="168.6" y="38" transform="rotate(-90 168.6 38)">5</text>
<text x="171.1" y="38" transform="rotate(-90 171.1 38)">6</text>
<text x="176.2" y="38" transform="rotate(-90 176.2 38)">7</text>
<text x="178.7" y="38" transform="rotate(-90 178.7 38)">8</text>
<text x="181.3" y="38" transform="rotate(-90 181.3 38)">9</text>
<text x="183.8" y="39.2" transform="rotate(-90 183.8 39.2)">10</text>
<text x="186.3" y="39" transform="rotate(-90 186.3 39)">11</text>
<text x="188.9" y="39.2" transform="rotate(-90 188.9 39.2)">12</text>
<text x="191.4" y="39.2" transform="rotate(-90 191.4 39.2)">13</text>
<text x="194" y="39.2" transform="rotate(-90 194 39.2)">14</text>
<text x="222.3" y="36.3">B3</text>
<text x="228.5" y="39.9">BUTTON</text>
<text x="57.2" y="46.4">Control</text>
<text x="41.8" y="50.3">100R</text>
<text x="165.8" y="52.1" transform="rotate(-90 165.8 52.1)">9</text>
<text x="170.9" y="52.1" transform="rotate(-90 170.9 52.1)">8</text>
<text x="186.1" y="52.1" transform="rotate(-90 186.1 52.1)">6</text>
<text x="188.7" y="52.1" transform="rotate(-90 188.7 52.1)">5</text>
<text x="191.2" y="52.1" transform="rotate(-90 191.2 52.1)">4</text>
<text x="193.8" y="52.1" transform="rotate(-90 193.8 52.1)">3</text>
<text x="37.1" y="56.8">BC547</text>
<text x="141.2" y="56.8">10k</text>
<text x="94.3" y="65.6">13</text>
<text x="137" y="65.6">12</text>
<text x="235" y="64.2">Dong1</text>
<text x="137" y="70">11</text>
<text x="143.6" y="71.8">11</text>
<text x="143.6" y="66.7">12</text>
<text x="207.1" y="66.7">12V</text>
<text x="94" y="77.4">A1</text>
<text x="94" y="73.6">A0</text>
<text x="137" y="77.4">9</text>
<text x="137" y="73.6">10</text>
<text x="143.6" y="74.4">10</text>
<text x="211.7" y="74.9" transform="rotate(-90 211.7 74.9)">7</text>
<text x="26" y="80.2">LED-RED</text>
<text x="39.2" y="78.2">220R</text>
<text x="62.5" y="80.6">0.1uF</text>
<text x="82.6" y="82">Dong1</text>
<text x="93.7" y="81.1">A2</text>
<text x="137" y="81.1">8</text>
<text x="143.6" y="79.5">9</text>
<text x="143.6" y="82">8</text>
<text x="158.8" y="79.5">10</text>
<text x="163.7" y="83.3">33k</text>
<text x="205.9" y="79.7">3</text>
<text x="222.3" y="82.2">6</text>
<text x="246.6" y="79.8">IRFZ44N</text>
<text x="17.8" y="88.4">IP+ 1/2</text>
<text x="29.3" y="89.8">IP+</text>
<text x="37.4" y="89.8">VCC</text>
<text x="45.8" y="88.5">8</text>
<text x="82.6" y="87.1">Dong2</text>
<text x="93.7" y="88.8">A4</text>
<text x="93.7" y="85">A3</text>
<text x="137" y="88.8">6</text>
<text x="137" y="85">7</text>
<text x="143.6" y="89.6">6</text>
<text x="143.6" y="87.1">Control</text>
<text x="205.9" y="84.7">2</text>
<text x="34.6" y="94.8">FILTER</text>
<text x="35.3" y="92.3">VIOUT</text>
<text x="45.8" y="91.1">7</text>
<text x="45.8" y="93.6">6</text>
<text x="63.6" y="90.8">A6</text>
<text x="93.7" y="92.6">A5</text>
<text x="137" y="92.6">5</text>
<text x="143.6" y="94.7">5</text>
<text x="211.7" y="91.4" transform="rotate(-90 211.7 91.4)">4</text>
<text x="214.3" y="91.4" transform="rotate(-90 214.3 91.4)">1</text>
<text x="216.8" y="91.4" transform="rotate(-90 216.8 91.4)">5</text>
<text x="220" y="93.7">UA741</text>
<text x="235" y="94.7">Dong2</text>
<text x="22.6" y="96.2">3/4</text>
<text x="27.8" y="101.3">ACS712ELCTR-30A-T</text>
<text x="29.3" y="97.4">IP-</text>
<text x="37.2" y="97.4">GND</text>
<text x="45.8" y="96.2">5</text>
<text x="82.6" y="97.2">A6</text>
<text x="93.7" y="96.2">A6</text>
<text x="93.7" y="100.2">A7</text>
<text x="137" y="100.2">3</text>
<text x="137" y="96.4">4</text>
<text x="143.6" y="97.2">4</text>
<text x="82.6" y="104.9">5V</text>
<text x="137" y="107.9">0</text>
<text x="137" y="104">2</text>
<text x="143.6" y="102.3">3</text>
<text x="143.6" y="104.9">B2</text>
<text x="185.7" y="103.5">0.47uF</text>
<text x="19.1" y="112.3">2.2</text>
<text x="51.9" y="108.9">1nF</text>
<text x="137" y="111.7">1</text>
<text x="143.6" y="109.9">B1</text>
<text x="143.6" y="112.5">B3</text>
<text x="245.1" y="118.7">2.2R</text>
<text x="97.9" y="126.7">ARDUINO NANO</text>
<text x="186.5" y="137.7">7812</text>
<text x="46.8" y="140.7">1N4007</text>
<text x="100.2" y="140.3">7805</text>
<text x="183.1" y="143.2">1</text>
<text x="209.6" y="143.2">3</text>
<text x="245.2" y="143">12V</text>
<text x="96.7" y="145.7">1</text>
<text x="101.7" y="146.9">VI</text>
<text x="116.3" y="146.9">VO</text>
<text x="123.2" y="145.7">3</text>
<text x="161.3" y="145.5">VIN</text>
<text x="188" y="144.4">VI</text>
<text x="197.7" y="149.9" transform="rotate(-90 197.7 149.9)">GND</text>
<text x="202.6" y="144.4">VO</text>
<text x="111.3" y="152.4" transform="rotate(-90 111.3 152.4)">GND</text>
<text x="196.5" y="154.9" transform="rotate(-90 196.5 154.9)">2</text>
<text x="15.5" y="156.8">VSINE</text>
<text x="110.1" y="157.4" transform="rotate(-90 110.1 157.4)">2</text>
<text x="132.3" y="161.9">1500uF</text>
<text x="143.5" y="156.8">220R</text>
<text x="160.3" y="161.9">100nF</text>
<text x="229.9" y="156.8">1K</text>
<text x="231.4" y="161.9">100nF</text>
<text x="62.5" y="166.1">BRIDGE</text>
<text x="81.5" y="167">1500uF</text>
<text x="96.8" y="167">100nF</text>
<text x="206" y="164.4">1500uF</text>
<text x="26.5" y="171.2">TRAN-2P2S</text>
<text x="145.5" y="171.5">GREEN</text>
<text x="229.4" y="174.1">GREEN</text>
</g>
<text font-size="2.4" fill="#0f0" x="112.4" y="25">40.0</text>
<g font-size="2.4" fill="#fff">
<text x="100.5" y="70.9">REF</text>
<text x="100.8" y="66.9">D13</text>
<text x="129" y="66.9">D12</text>
<text x="129" y="71.2">D11</text>
<text x="101.1" y="74.8">A0</text>
<text x="129" y="74.8">D10</text>
<text x="100.9" y="82.4">A2</text>
<text x="101.1" y="78.6">A1</text>
<text x="129.5" y="78.6">D9</text>
<text x="129.5" y="82.4">D8</text>
<text x="100.9" y="86.2">A3</text>
<text x="129.5" y="86.2">D7</text>
<text x="100.9" y="93.8">A5</text>
<text x="100.9" y="90">A4</text>
<text x="129.5" y="90">D6</text>
<text x="129.5" y="93.8">D5</text>
<text x="100.9" y="101.4">A7</text>
<text x="100.9" y="97.4">A6</text>
<text x="129.5" y="97.6">D4</text>
<text x="129.5" y="101.4">D3</text>
<text x="100.9" y="105.2">5V</text>
<text x="119.7" y="102.3" transform="rotate(-90 119.7 102.3)">ATMEGA328P</text>
<text x="129.5" y="105.2">D2</text>
<text x="100.7" y="109.1">RST</text>
<text x="101" y="113.4">GND</text>
<text x="124.7" y="113.1">TX / D1</text>
<text x="124.9" y="109.1">RX / D0</text>
</g>
<g font-size="2.4" fill="#008000">
<text x="31.7" y="125.8">+88.8</text>
<text x="245.1" y="153.8">+88.8</text>
<text x="171.4" y="158.8">+88.8</text>
</g>
<g font-size="2.3" fill="#800000">
<text x="31.7" y="128.9">Amps</text>
<text x="171.8" y="161.9">Volts</text>
<text x="245.5" y="156.8">Volts</text>
</g>
<text font-size="1.7" fill="#c00000" x="146.7" y="51" transform="rotate(-90 146.7 51)">59%</text>
</svg>
